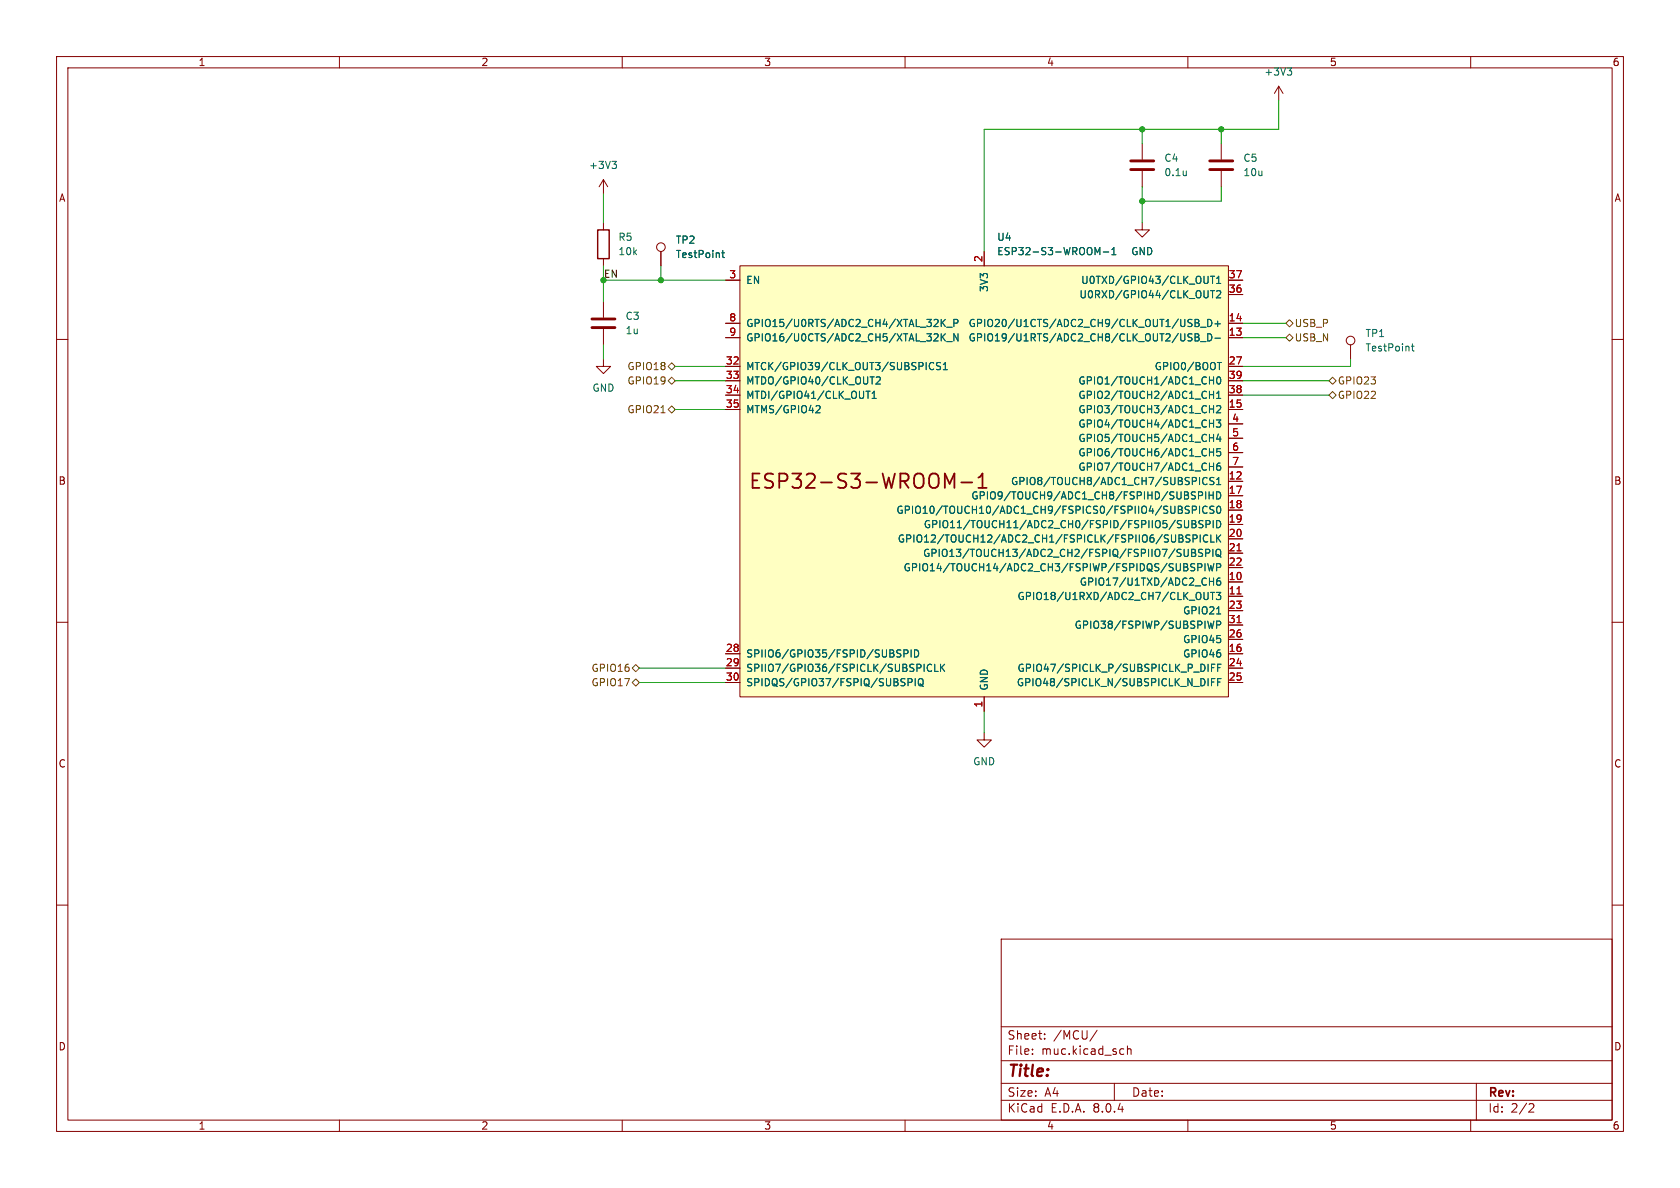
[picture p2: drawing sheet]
<svg xmlns="http://www.w3.org/2000/svg" width="297mm" height="210mm" viewBox="0 0 297 210" stroke-linecap="round" stroke-linejoin="round" font-family="sans-serif">
<g fill="none" stroke="#840000" stroke-width=".18">
<path d="M10 10h277v190h-277zM12 12h273v186h-273zM60 10v2M110 10v2M160 10v2M210 10v2M226.1 15.2l-.8 1.3M226.1 15.2v2.6M226.1 15.2l.7 1.3M260 10v2M106.7 31.8l-.8 1.2M106.7 31.8v2.5"/>
<path d="M106.7 39.4v1.2M106.7 31.8l.7 1.2M201.9 25.4v2.8M201.9 30.2v2.8M215.9 25.4v2.8M215.9 30.2v2.8M10 60h2M106.7 45.7v1.3M106.7 53.3v2.8M106.7 58.2v2.8M116.8 44.5v2.5M285 60h2"/>
<path d="M106.7 63.5v1.3h1.2l-1.2 1.2-1.3-1.2h1.3M238.8 61v2.5M10 110h2M285 110h2M174 129.5v1.3h1.3l-1.3 1.3-1.3-1.3h1.3M10 160h2M285 160h2M177 166h108v32h-108zM60 198v2M110 198v2M160 198v2M177 194.5h108"/>
<path d="M177 191.5h108M177 187.5h108M177 181.5h108M182.5 186.3v.1M182.5 185.5v.1M184.7 183.6v.1M184.7 182.8v.1M194 182.1l-1.3 2M197 191.5v3M198.2 185.4l.5 .1M198.7 186.3l-.5 .1M199.3 185.5l.2-.1 .4 .1 .1 .9"/>
<path d="M199.3 184.9v1.5M210 198v2M260 198v2M261 191.5v6.5M270.5 195.1l.5 .1 .2 .3-1 1.1h1"/>
<circle cx="116.8" cy="43.7" r=".76"/>
<circle cx="238.8" cy="60.2" r=".76"/>
</g>
<path d="M227.6 12h.8l-.5 .5M228.1 12.5l.3 .2v.3l-.3 .3M108.2 28.5h.8l-.4 .5M108.7 29l.3 .2v.3l-.3 .3M209.7 30.2v.9M209.7 30.9v.1M127.6 44.7h.5M127.8 44.3v1.1l.3 .1M249.5 61.2h.5M249.7 60.8v1.1l.3 .1" fill="none" stroke="#006464" stroke-width=".18"/>
<path d="M199.9 30h4.1M199.9 28.4h4.1M213.9 30h4M213.9 28.4h4M104.6 57.9h4.1M104.6 56.4h4.1" fill="none" stroke="#840000" stroke-width=".51"/>
<path d="M105.7 40.6h2v5.1h-2z" fill="none" stroke="#840000" stroke-width=".25"/>
<path d="M130.8 47h86.4v76.2h-86.4z" fill="#ffffc2"/>
<g fill="none" stroke="#840000" stroke-width=".18">
<path d="M201.9 39.4v1.2h1.3l-1.3 1.3-1.2-1.3h1.2M116.8 44.5v2.5M128.3 59.7h2.5M128.3 57.2h2.5M128.3 49.5h2.5M130.8 47h86.4v76.2h-86.4zM174 44.5v2.5M217.2 59.7h2.5M217.2 57.2h2.5M217.2 49.5h2.5M217.2 52.1h2.5M128.3 72.4h2.5"/>
<path d="M128.3 64.8h2.5M128.3 67.3h2.5M128.3 69.9h2.5M217.2 72.4h2.5M217.2 64.8h2.5M217.2 67.3h2.5M217.2 69.9h2.5M217.2 74.9h2.5M217.2 77.5h2.5M217.2 85.1h2.5M217.2 87.6h2.5M217.2 90.2h2.5"/>
<path d="M217.2 92.7h2.5M217.2 95.3h2.5M217.2 97.8h2.5M217.2 80h2.5M217.2 82.6h2.5M128.3 115.6h2.5M128.3 118.1h2.5M217.2 102.9h2.5M217.2 105.4h2.5M217.2 115.6h2.5M217.2 100.3h2.5M217.2 108h2.5"/>
<path d="M217.2 118.1h2.5M217.2 113h2.5M217.2 110.5h2.5M128.3 120.7h2.5M174 123.2v2.5M217.2 120.7h2.5"/>
</g>
<path d="M167.9 85.5l.8-1.8v2.5M169.9 85.3h2M173 86.2h1.4M173 84.4l.7-.7v2.5" fill="none" stroke="#840000" stroke-width=".32"/>
<g fill="none" stroke="#006464" stroke-width=".18">
<path d="M127.6 44.7h.5M127.8 44.3v1.1l.3 .1M166.4 56.5v1.2M166.4 59v1.3M166.6 57l.5 .7M166.6 59.5l.5 .8M167.1 56.5l-.7 .7M167.1 59l-.7 .7M167.4 57.9h.9M168.6 57.1h.6l.2-.2-.1-.3-.7-.1v1.2M169.4 59v1.3l-.8-1.3v1.3M194 44.7l.4-.9v1.2"/>
<path d="M195 44.5h1M196.6 45h.7M196.6 44.1l.3-.3v1.2M210.6 59l.1 .1M210.7 59.8v.3M211.3 56.5h.4l.2 .2-.2 .4 .2 .1 .1 .3-.2 .2h-.5zM211.3 59h.4l.2 .2-.2 .4 .2 .1 .1 .3-.2 .3h-.5zM211.3 59.6h.4M211.3 57.1h.4M212.2 57.9h1M213.5 59a.64 .64 0 0 1 .7 .6 .64 .64 0 0 1-.7 .7zM213.5 56.5a.64 .64 0 0 1 .7 .6 .64 .64 0 0 1-.7 .6z"/>
<path d="M214 51.4h.7M214 48.8h.7M214.4 48.8v1.3M214.4 51.4v1.2M214.8 59.8h1M214.8 57.2h1M215.1 51.5l.5-.1 .2 .3-.8 .9h.8M215.1 49.2l.3-.4v1.3M215.1 50.1h.7M215.3 56.8v.9M144.4 71.7l.5 .1 .1 .3-.8 .9h.8M153.1 69.2h.7"/>
<path d="M153.5 69.2v1.2M153.8 66.6h.7M154.2 66.6v1.3M154.2 70.4h.7M154.2 69.5l.3-.3v1.2M154.9 66.7l.5-.1 .2 .4-.8 .9h.8M165.1 64.2a.6 .6 0 0 0-.9 .4 .6 .6 0 0 0 .6 .7l.3-.1M166.3 64.1h-.5l-.2 .1v.4l.6 .2 .1 .3-.3 .2h-.4M166.8 65.3h.7M166.8 64.4l.3-.3v1.2M167.4 60.4h.9M212.2 60.4h1"/>
<path d="M213.8 69.2v1.2M213.8 72.3h.7M213.8 69.8h.7M213.8 67.2h.7M213.8 74.8h.7M213.8 77.4h.7M213.8 79.9h.7M214.5 66.6v1.3M214.5 69.2v1.2M214.5 71.7v1.3M214.5 74.2v1.3M214.5 76.8v1.2"/>
<path d="M214.5 79.3v1.3M215 74.2h.8l-.4 .5 .4 .1v.6l-.2 .1-.6-.1M215.1 71.8l.5-.1 .2 .4-.8 .9h.8M215.1 69.5l.3-.3v1.2M215.1 70.4h.7M215.2 64.1h.7M215.3 66.7l.1-.1a.68 .68 0 0 1 .4 .7 .68 .68 0 0 1-.4 .6 .84 .84 0 0 1-.1-1.2zM215.4 76.7l-.3 .9h.8M215.6 64.1v1.2M215.7 77.2v.8M215.8 79.3h-.7v.6l.2-.1 .4 .1 .1 .1v.5l-.2 .1-.5-.1M209.6 94.9l.8 .6-.3 .3h-.5"/>
<path d="M210.1 97.1v1l-.3 .3M210.1 92v1l-.1 .2-.4 .1M210.2 89.5h-.4l-.3 .2 .1 .3 .6 .3v.3l-.2 .1h-.5M210.4 94.6h-.5l-.3 .2M210.7 97.1h.4l.2 .2-.2 .4 .2 .1 .1 .3-.2 .3h-.5zM210.7 97.7h.4M210.7 92h.5l.2 .3-.2 .3 .2 .1 .1 .3-.3 .3h-.5zM210.7 92.6h.5M210.8 90.1h.6l.1-.2v-.3l-.7-.1v1.2M210.9 95.2h.6l.1-.2v-.3l-.7-.1v1.2M211.2 99.7l-.5-.1-.2 .3 .1 .3 .6 .2v.4l-.2 .1-.5-.1M211.9 87.6l.6-.1 .1-.1-.1-.3-.6-.2v1.3"/>
<path d="M212.1 89.5v1.2M212.2 94.6v1.2M212.6 97.2l-.5-.1-.2 .2 .1 .3 .5 .3v.3l-.1 .2-.5-.1M212.7 92.1l-.5-.1-.2 .1v.4l.5 .2 .2 .3-.3 .3-.5-.1M213 99.6v1.3M213.2 97.8l.6-.1 .1-.2-.1-.3-.6-.1v1.3M213.2 86.9v1.3M213.2 92.7l.6-.1 .1-.2v-.3l-.7-.1v1.3M213.4 84.5a.6 .6 0 0 0-.8 .4 .6 .6 0 0 0 .6 .8l.2-.2M213.4 89.6a.6 .6 0 0 0-.8 .4 .6 .6 0 0 0 .6 .7l.2-.1M213.5 94.7a.6 .6 0 0 0-.8 .4 .6 .6 0 0 0 .6 .7l.2-.1M213.5 99.6l.3 1.3 .3-.9 .2 .9 .3-1.3"/>
<path d="M213.8 86.9v1.3M213.8 87.5h.7M213.8 82.5h.7M214.1 94.6v1.2h.6M214.4 97.1v1.3M214.5 86.9v1.3M214.5 92v1.3M214.5 81.9v1.2M214.6 84.5l-.5-.1-.2 .2 .1 .3 .5 .3v.3l-.1 .2-.5-.1M214.6 89.5h-.5l-.2 .2 .1 .3 .5 .3v.3l-.1 .1h-.5M215 97.3l.3-.2a.43 .43 0 0 1 .5 .4v.4a.42 .42 0 0 1-.4 .5 .42 .42 0 0 1-.4-.5zM215.1 86.9a.64 .64 0 0 1 .7 .7 .64 .64 0 0 1-.7 .6z"/>
<path d="M215.1 92a.64 .64 0 0 1 .7 .7 .64 .64 0 0 1-.7 .6zM215.1 94.6v1.2M215.1 85.7h.7M215.1 84.8l.3-.4v1.3M215.2 98.1l.7 .4M215.3 89.5h.1a.68 .68 0 0 1 .4 .6 .68 .68 0 0 1-.4 .6 .84 .84 0 0 1-.1-1.2zM215.3 95.1l.5 .7M215.7 81.9h-.4a.86 .86 0 0 0 0 1.2l.5-.1v-.4l-.2-.3-.4 .1-.1 .2M215.8 94.6l-.7 .7M158.8 115.5l.3 .1 .2 .3-.3 .2h-.3M158.8 114.9h.5M159.8 115.5h.6l.1-.2v-.3l-.7-.1v1.2"/>
<path d="M161.1 114.9v1.2M161.7 114.9a.64 .64 0 0 1 .7 .6 .64 .64 0 0 1-.7 .6zM161.8 120v1.2M163.4 117.4v1.3M164.7 117.5a.6 .6 0 0 0-.8 .5 .6 .6 0 0 0 .6 .7l.2-.1M165.2 117.4v1.3h.7M166.3 117.4v1.3M166.5 118l.5 .7M167 117.4l-.7 .7M211.8 100.3l.6-.1 .1-.1-.1-.3-.6-.2v1.3M212.8 104.7v1l.3 .3 .4-.1 .1-.2v-1M213.6 117.4v1.3"/>
<path d="M213.6 120v1.2M213.8 102.2v1.2M213.8 102.8h.7M214 104.7h.7M214.2 118h.4M214.4 104.7v1.3M214.5 102.2v1.2M214.6 109.8l-.3 1.3-.2-.9-.3 .9M214.8 117.4h-.6v1.3M214.8 120h-.6v1.2M215 104.7h.8l-.4 .5 .4 .1v.6l-.2 .1-.6-.1M215.1 100.3l.6-.1 .1-.1v-.3l-.7-.2v1.3"/>
<path d="M215.1 110.5l.6-.1 .1-.2v-.3l-.7-.1v1.3M215.1 108.5h.7M215.3 118h.4M215.7 102.2h-.4a.86 .86 0 0 0 0 1.2l.5-.1v-.4l-.2-.2h-.4l-.1 .2M215.9 117.4h-.6v1.3M215.9 120h-.6v1.2M160.5 120.6h.6l.2-.2-.1-.3-.7-.1v1.2M162.5 120h.1a.43 .43 0 0 1 .6 .4v.4a.42 .42 0 0 1-.4 .4 .42 .42 0 0 1-.5-.4v-.4zM162.6 120.9l.4 .3M163 121.2l.3 .2M214.2 120.6h.4M215.3 120.6h.4"/>
</g>
<path d="M218.7 97.4h.7M218.7 105h.7M218.7 110.1h.7" fill="none" stroke="#a90000" stroke-width=".18"/>
<path d="M227.3 59.7l.7-.6 .6 .6-.6 .6zM227.3 57.2l.7-.7 .6 .7-.6 .6zM116.9 73h.7M118.1 67.3l.6-.6 .7 .6-.7 .6zM118.1 64.8l.6-.7 .7 .7-.7 .6zM118.7 71.8l.7 .6-.7 .6-.6-.6zM234.9 69.9l.7-.7 .6 .7-.6 .6zM234.9 67.3l.7-.6 .6 .6-.6 .6zM111.8 118.1l.6-.6 .6 .6-.6 .6zM111.8 120.7l.6-.7 .6 .7-.6 .6z" fill="none" stroke="#725600" stroke-width=".18"/>
<g fill="none" stroke="#009600" stroke-width=".18">
<path d="M226.1 17.8v5.1h-52.1v21.6M106.7 34.3v5.1M201.9 22.9v2.5M201.9 33v6.4M215.9 33v2.6h-14M215.9 22.9v2.5M106.7 47v6.3M106.7 49.5h21.6M116.8 47v2.5M219.7 59.7h7.6M219.7 57.2h7.6M106.7 61v2.5"/>
<path d="M119.4 64.8h8.9M119.4 67.3h8.9M119.4 72.4h8.9M219.7 67.3h15.2M219.7 69.9h15.2M238.8 63.5v1.3h-19.1M113 118.1h15.3M113 120.7h15.3M174 125.7v3.8"/>
</g>
<g fill="#009600" stroke="#009600" stroke-width=".18">
<circle cx="106.7" cy="49.5" r=".46"/>
<circle cx="116.8" cy="49.5" r=".46"/>
<circle cx="215.9" cy="22.9" r=".46"/>
<circle cx="201.9" cy="35.6" r=".46"/>
<circle cx="201.9" cy="22.9" r=".46"/>
</g>
<text font-size="3.5" fill="#840000" x="132.2" y="86.8">ESP32-S3-WROOM-1</text>
<text font-size="2.8" fill="#840000" x="178" y="190.9">Title:</text>
<g font-size="2.1" fill="#840000">
<text x="178" y="184">Sheet:</text>
<text x="186.2" y="184">/MCU/</text>
<text x="178" y="186.7">File:</text>
<text x="184.1" y="186.7">muc.kicad_sch</text>
<text x="178" y="196.9">KiCad</text>
<text x="178" y="194.1">Size:</text>
<text x="184.7" y="194.1">A4</text>
<text x="185.7" y="196.9">E.D.A.</text>
<text x="193.3" y="196.9">8.0.4</text>
<text x="200" y="194.1">Date:</text>
<text x="263" y="194.3">Rev:</text>
<text x="263" y="196.9">Id:</text>
<text x="267.1" y="196.9">2/2</text>
</g>
<g font-size="1.8" fill="#840000">
<text x="35" y="11.9">1</text>
<text x="85" y="11.9">2</text>
<text x="135" y="11.9">3</text>
<text x="185" y="11.9">4</text>
<text x="235" y="11.9">5</text>
<text x="285" y="11.9">6</text>
<text x="10.3" y="35.9">A</text>
<text x="285.3" y="35.9">A</text>
<text x="10.3" y="85.9">B</text>
<text x="285.3" y="85.9">B</text>
<text x="10.3" y="135.9">C</text>
<text x="285.3" y="135.9">C</text>
<text x="10.3" y="185.9">D</text>
<text x="285.3" y="185.9">D</text>
<text x="35" y="199.9">1</text>
<text x="85" y="199.9">2</text>
<text x="135" y="199.9">3</text>
<text x="185" y="199.9">4</text>
<text x="235" y="199.9">5</text>
<text x="285" y="199.9">6</text>
</g>
<g font-size="1.8" fill="#006464">
<text x="223.4" y="13.6">+3V3</text>
<text x="205.7" y="28.8">C4</text>
<text x="219.7" y="28.8">C5</text>
<text x="104" y="30.1">+3V3</text>
<text x="205.7" y="31.3">0.1u</text>
<text x="219.7" y="31.3">10u</text>
<text x="109.2" y="42.8">R5</text>
<text x="109.2" y="45.3">10k</text>
<text x="119.4" y="43.3">TP2</text>
<text x="119.4" y="45.8">TestPoint</text>
<text x="176.2" y="42.8">U4</text>
<text x="176.2" y="45.3">ESP32-S3-WROOM-1</text>
<text x="199.9" y="45.3">GND</text>
<text x="131.8" y="50.4">EN</text>
<text x="174.9" y="51.7" transform="rotate(-90 174.9 51.7)">3V3</text>
<text x="190.7" y="52.9">U0RXD/GPIO44/CLK_OUT2</text>
<text x="191" y="50.4">U0TXD/GPIO43/CLK_OUT1</text>
<text x="110.5" y="56.7">C3</text>
<text x="110.5" y="59.3">1u</text>
<text x="131.8" y="58">GPIO15/U0RTS/ADC2_CH4/XTAL_32K_P</text>
<text x="171.1" y="58">GPIO20/U1CTS/ADC2_CH9/CLK_OUT1/USB_D+</text>
<text x="241.3" y="59.8">TP1</text>
<text x="131.8" y="65.6">MTCK/GPIO39/CLK_OUT3/SUBSPICS1</text>
<text x="131.8" y="60.6">GPIO16/U0CTS/ADC2_CH5/XTAL_32K_N</text>
<text x="171.1" y="60.6">GPIO19/U1RTS/ADC2_CH8/CLK_OUT2/USB_D-</text>
<text x="204" y="65.6">GPIO0/BOOT</text>
<text x="241.3" y="62.3">TestPoint</text>
<text x="104.6" y="69.4">GND</text>
<text x="131.8" y="68.2">MTDO/GPIO40/CLK_OUT2</text>
<text x="131.8" y="70.7">MTDI/GPIO41/CLK_OUT1</text>
<text x="190.6" y="70.7">GPIO2/TOUCH2/ADC1_CH1</text>
<text x="190.6" y="68.2">GPIO1/TOUCH1/ADC1_CH0</text>
<text x="131.8" y="73.3">MTMS/GPIO42</text>
<text x="190.6" y="73.3">GPIO3/TOUCH3/ADC1_CH2</text>
<text x="190.6" y="75.8">GPIO4/TOUCH4/ADC1_CH3</text>
<text x="190.6" y="78.3">GPIO5/TOUCH5/ADC1_CH4</text>
<text x="190.6" y="80.9">GPIO6/TOUCH6/ADC1_CH5</text>
<text x="190.6" y="83.4">GPIO7/TOUCH7/ADC1_CH6</text>
<text x="171.6" y="88.5">GPIO9/TOUCH9/ADC1_CH8/FSPIHD/SUBSPIHD</text>
<text x="178.6" y="86">GPIO8/TOUCH8/ADC1_CH7/SUBSPICS1</text>
<text x="158.4" y="91">GPIO10/TOUCH10/ADC1_CH9/FSPICS0/FSPIIO4/SUBSPICS0</text>
<text x="163.2" y="93.6">GPIO11/TOUCH11/ADC2_CH0/FSPID/FSPIIO5/SUBSPID</text>
<text x="158.6" y="96.1">GPIO12/TOUCH12/ADC2_CH1/FSPICLK/FSPIIO6/SUBSPICLK</text>
<text x="159.6" y="101.2">GPIO14/TOUCH14/ADC2_CH3/FSPIWP/FSPIDQS/SUBSPIWP</text>
<text x="163.1" y="98.7">GPIO13/TOUCH13/ADC2_CH2/FSPIQ/FSPIIO7/SUBSPIQ</text>
<text x="179.8" y="106.3">GPIO18/U1RXD/ADC2_CH7/CLK_OUT3</text>
<text x="190.8" y="103.7">GPIO17/U1TXD/ADC2_CH6</text>
<text x="189.9" y="111.4">GPIO38/FSPIWP/SUBSPIWP</text>
<text x="209.1" y="108.8">GPIO21</text>
<text x="209.1" y="113.9">GPIO45</text>
<text x="131.8" y="116.4">SPIIO6/GPIO35/FSPID/SUBSPID</text>
<text x="131.8" y="119">SPIIO7/GPIO36/FSPICLK/SUBSPICLK</text>
<text x="179.8" y="119">GPIO47/SPICLK_P/SUBSPICLK_P_DIFF</text>
<text x="209.1" y="116.4">GPIO46</text>
<text x="131.8" y="121.5">SPIDQS/GPIO37/FSPIQ/SUBSPIQ</text>
<text x="174.9" y="122.2" transform="rotate(-90 174.9 122.2)">GND</text>
<text x="179.7" y="121.5">GPIO48/SPICLK_N/SUBSPICLK_N_DIFF</text>
<text x="172" y="135.5">GND</text>
</g>
<g font-size="1.8" fill="#a90000">
<text x="173.7" y="46.4" transform="rotate(-90 173.7 46.4)">2</text>
<text x="128.8" y="49.3">3</text>
<text x="217.1" y="51.8">36</text>
<text x="217.1" y="49.3">37</text>
<text x="128.8" y="56.9">8</text>
<text x="128.8" y="59.4">9</text>
<text x="217.1" y="59.4">13</text>
<text x="217.1" y="56.9">14</text>
<text x="128.2" y="64.5">32</text>
<text x="217.1" y="64.5">27</text>
<text x="128.2" y="67.1">33</text>
<text x="128.2" y="69.6">34</text>
<text x="217.1" y="69.6">38</text>
<text x="217.1" y="67.1">39</text>
<text x="128.2" y="72.1">35</text>
<text x="217.1" y="72.1">15</text>
<text x="217.7" y="74.7">4</text>
<text x="217.7" y="77.2">5</text>
<text x="217.7" y="79.8">6</text>
<text x="217.7" y="82.3">7</text>
<text x="217.1" y="84.8">12</text>
<text x="217.1" y="87.4">17</text>
<text x="217.1" y="89.9">18</text>
<text x="217.1" y="92.5">19</text>
<text x="217.1" y="95">20</text>
<text x="217.1" y="97.5">21</text>
<text x="217.1" y="100.1">22</text>
<text x="217.1" y="102.6">10</text>
<text x="217.1" y="105.2">11</text>
<text x="217.1" y="107.7">23</text>
<text x="217.1" y="112.8">26</text>
<text x="217.1" y="110.2">31</text>
<text x="128.2" y="115.3">28</text>
<text x="128.2" y="117.9">29</text>
<text x="217.1" y="115.3">16</text>
<text x="217.1" y="117.9">24</text>
<text x="128.2" y="120.4">30</text>
<text x="173.7" y="125.2" transform="rotate(-90 173.7 125.2)">1</text>
<text x="217.1" y="120.4">25</text>
</g>
<text font-size="1.8" fill="#0f0f0f" x="106.7" y="49.2">EN</text>
<g font-size="1.8" fill="#725600">
<text x="228.8" y="58">USB_P</text>
<text x="110.8" y="65.6">GPIO18</text>
<text x="228.8" y="60.6">USB_N</text>
<text x="110.8" y="68.2">GPIO19</text>
<text x="236.4" y="70.7">GPIO22</text>
<text x="236.4" y="68.2">GPIO23</text>
<text x="110.8" y="73.3">GPIO21</text>
<text x="104.5" y="119">GPIO16</text>
<text x="104.5" y="121.5">GPIO17</text>
</g>
</svg>
